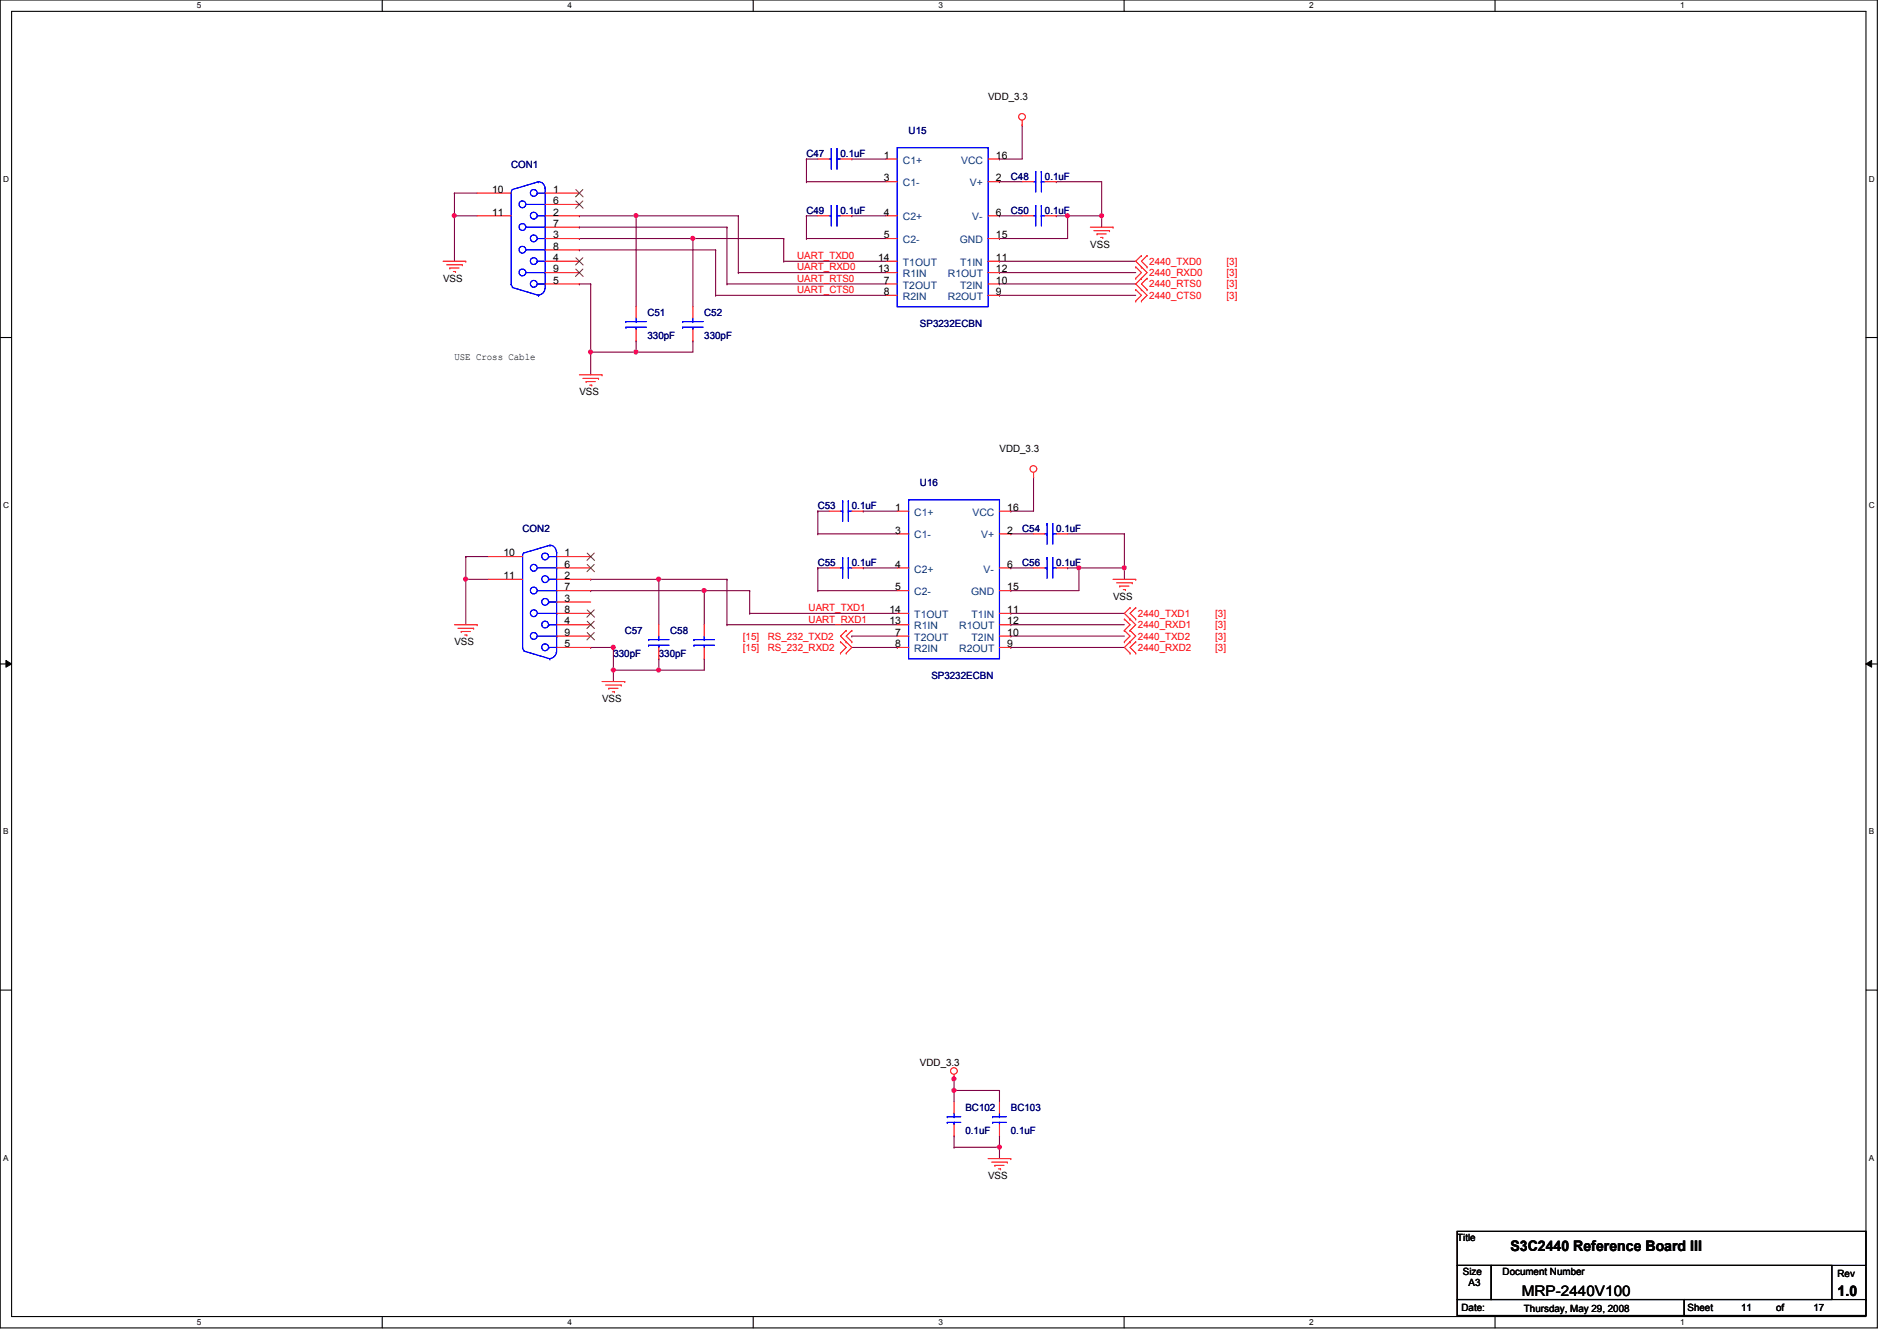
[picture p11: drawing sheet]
<svg xmlns="http://www.w3.org/2000/svg" width="297mm" height="210mm" viewBox="0 0 297 210" stroke-linecap="round" stroke-linejoin="round" font-family="sans-serif">
<path d="M0 0h294v207.9h-294zM1.8 1.8h290.4v204.3h-290.4z" fill="none" stroke="#000" stroke-width=".17"/>
<g fill="#fff">
<path d="M30.8 .2h.7v1.4h-.7z"/>
<path d="M30.8 206.2h.7v1.4h-.7z"/>
</g>
<path d="M59.9 0v1.8M59.9 206.1v1.8" fill="none" stroke="#000" stroke-width=".17"/>
<g fill="#fff">
<path d="M88.9 .2h.6v1.4h-.6z"/>
<path d="M88.9 206.2h.6v1.4h-.6z"/>
</g>
<path d="M117.9 0v1.8M117.9 206.1v1.8" fill="none" stroke="#000" stroke-width=".17"/>
<g fill="#fff">
<path d="M146.9 .2h.7v1.4h-.7z"/>
<path d="M146.9 206.2h.7v1.4h-.7z"/>
</g>
<path d="M176 0v1.8M176 206.1v1.8" fill="none" stroke="#000" stroke-width=".17"/>
<g fill="#fff">
<path d="M205 .2h.7v1.4h-.7z"/>
<path d="M205 206.2h.7v1.4h-.7z"/>
</g>
<path d="M234.1 0v1.8M234.1 206.1v1.8" fill="none" stroke="#000" stroke-width=".17"/>
<g fill="#fff">
<path d="M263.1 .2h.7v1.4h-.7z"/>
<path d="M263.1 206.2h.7v1.4h-.7z"/>
<path d="M.5 27.3h.9v1.4h-.9z"/>
<path d="M292.6 27.3h.9v1.4h-.9z"/>
<path d="M.5 78.4h.9v1.4h-.9z"/>
<path d="M292.6 78.4h.9v1.4h-.9z"/>
</g>
<path d="M0 52.8h1.8M292.2 52.8h1.8" fill="none" stroke="#000" stroke-width=".17"/>
<g fill="#fff">
<path d="M.5 129.5h.8v1.4h-.8z"/>
<path d="M292.6 129.5h.8v1.4h-.8z"/>
</g>
<path d="M0 103.9h1.8M292.2 103.9h1.8" fill="none" stroke="#000" stroke-width=".17"/>
<path d="M.9 103.4l.9 .5-.9 .5zM292.2 103.9l.9-.5v1z" fill="#000"/>
<path d="M.9 103.4l.9 .5-.9 .5zM292.2 103.9l.9-.5v1z" fill="none" stroke="#000" stroke-width=".16"/>
<g fill="#fff">
<path d="M.5 180.5h.8v1.4h-.8z"/>
<path d="M292.6 180.5h.8v1.4h-.8z"/>
</g>
<path d="M0 155h1.8M292.2 155h1.8" fill="none" stroke="#000" stroke-width=".17"/>
<path d="M167.2 33.8h.1M167.2 33.8h5.3" fill="none" stroke="#800040" stroke-width=".17"/>
<circle cx="167.1" cy="33.8" r=".32" fill="#f0f"/>
<circle cx="167.1" cy="33.8" r=".32" fill="none" stroke="#f0f" stroke-width=".17"/>
<g fill="none" stroke="#800040" stroke-width=".17">
<path d="M160.1 19.6h.1M160.1 19.6v5.3M108.5 37.3h.1M108.5 37.3h14.2M126.3 37.3h.1M126.3 24.9h.1M126.3 33.8h.1M126.3 28.4h.1M126.3 37.3h12.4M126.3 24.9v3.5M126.3 33.8v3.5M126.3 24.9h1.8"/>
<path d="M126.3 33.8h1.8M126.3 28.4h12.4M133.4 24.9h.1M133.4 33.8h.1M133.4 24.9h5.3M133.4 33.8h5.3M156.5 33.8h.1M156.5 28.4h.1M156.5 33.8h3.6M156.5 28.4h3.6M122.7 40.9h.1M122.7 40.9h16"/>
<path d="M156.5 42.7h.1M156.5 40.9h.1M156.5 46.2h.1M156.5 44.4h.1M156.5 42.7h21.3M156.5 40.9h21.3M156.5 46.2h21.3M156.5 44.4h21.3M128.1 88.9h.1M128.1 80h.1M128.1 88.9h1.7M128.1 80h1.7"/>
</g>
<circle cx="108.5" cy="37.3" r=".32" fill="#f0f"/>
<circle cx="108.5" cy="37.3" r=".32" fill="none" stroke="#f0f" stroke-width=".17"/>
<g fill="none" stroke="#800040" stroke-width=".17">
<path d="M156.5 37.3h.1M156.5 37.3h10.7M90.7 44.4h.1M90.7 44.4h1.8M110.3 92.5h.1M110.3 92.5h7.1M113.8 97.8h.1M113.8 97.8h26.7M117.4 96h.1M117.4 96h23.1M128.1 83.6h.1M128.1 92.5h.1"/>
<path d="M128.1 88.9h.1M128.1 80h.1M128.1 83.6h12.4M128.1 92.5h12.4M128.1 80v3.6M128.1 88.9v3.6M135.2 88.9h.1M135.2 80h.1M135.2 88.9h5.3M135.2 80h5.3M158.3 83.6h.1M158.3 92.5h.1"/>
<path d="M158.3 97.8h.1M158.3 88.9h.1M158.3 96h.1M158.3 83.6h3.5M158.3 92.5h10.6M158.3 97.8h17.8M158.3 88.9h3.5M158.3 96h17.8M168.9 88.9h.1M168.9 88.9h7.2"/>
</g>
<circle cx="110.2" cy="92.4" r=".32" fill="#f0f"/>
<circle cx="110.2" cy="92.4" r=".32" fill="none" stroke="#f0f" stroke-width=".17"/>
<path d="M92.5 55.1h.1M92.5 55.1v3.6M161.8 74.7h.1M161.8 74.7v5.3" fill="none" stroke="#800040" stroke-width=".17"/>
<circle cx="92.5" cy="55.1" r=".32" fill="#f0f"/>
<circle cx="92.5" cy="55.1" r=".32" fill="none" stroke="#f0f" stroke-width=".17"/>
<path d="M176.1 88.9h.1M176.1 88.9v1.8" fill="none" stroke="#800040" stroke-width=".17"/>
<circle cx="176" cy="88.9" r=".32" fill="#f0f"/>
<circle cx="176" cy="88.9" r=".32" fill="none" stroke="#f0f" stroke-width=".17"/>
<path d="M167.2 33.8h.1M167.2 33.8v3.5M168.9 88.9h.1M168.9 88.9v3.6" fill="none" stroke="#800040" stroke-width=".17"/>
<circle cx="168.9" cy="88.9" r=".32" fill="#f0f"/>
<circle cx="168.9" cy="88.9" r=".32" fill="none" stroke="#f0f" stroke-width=".17"/>
<path d="M172.5 33.8h.1M172.5 33.8v1.8" fill="none" stroke="#800040" stroke-width=".17"/>
<circle cx="172.5" cy="33.8" r=".32" fill="#f0f"/>
<circle cx="172.5" cy="33.8" r=".32" fill="none" stroke="#f0f" stroke-width=".17"/>
<path d="M103.2 90.7h.1M103.2 90.7h10.6" fill="none" stroke="#800040" stroke-width=".17"/>
<circle cx="103.1" cy="90.7" r=".32" fill="#f0f"/>
<circle cx="103.1" cy="90.7" r=".32" fill="none" stroke="#f0f" stroke-width=".17"/>
<g fill="none" stroke="#800040" stroke-width=".17">
<path d="M90.7 33.8h.1M90.7 35.6h.1M90.7 39.1h.1M90.7 33.8h8.9M90.7 35.6h23.1M90.7 39.1h21.4M99.6 33.8h.1M99.6 33.8v14.2M112.1 39.1h.1M112.1 39.1v7.1M113.8 35.6h.1M113.8 35.6v8.8"/>
<path d="M115.6 33.8h.1M115.6 33.8v8.9M122.7 37.3h.1M122.7 37.3v3.6M112.1 46.2h.1M112.1 46.2h26.6M113.8 44.4h.1M113.8 44.4h24.9M115.6 42.7h.1M115.6 42.7h23.1M113.8 90.7h.1M113.8 90.7v7.1"/>
<path d="M117.4 92.5h.1M117.4 92.5v3.5"/>
</g>
<circle cx="99.6" cy="33.8" r=".32" fill="#f0f"/>
<circle cx="99.6" cy="33.8" r=".32" fill="none" stroke="#f0f" stroke-width=".17"/>
<path d="M99.6 33.8h.1M99.6 33.8h16M108.5 37.3h.1M108.5 37.3v10.7M92.5 55.1h.1M99.6 53.3h.1M99.6 55.1h.1M99.6 53.3v1.8M108.5 53.3h.1M108.5 53.3v1.8h-16" fill="none" stroke="#800040" stroke-width=".17"/>
<circle cx="99.6" cy="55.1" r=".32" fill="#f0f"/>
<circle cx="99.6" cy="55.1" r=".32" fill="none" stroke="#f0f" stroke-width=".17"/>
<path d="M103.2 90.7h.1M103.2 90.7v7.1M110.3 92.5h.1M110.3 92.5v5.3M96 104.9h.1M103.2 103.1h.1M103.2 103.1v1.8h-7.2" fill="none" stroke="#800040" stroke-width=".17"/>
<circle cx="103.1" cy="104.9" r=".32" fill="#f0f"/>
<circle cx="103.1" cy="104.9" r=".32" fill="none" stroke="#f0f" stroke-width=".17"/>
<path d="M103.2 104.9h.1M110.3 103.1h.1M110.3 103.1v1.8h-7.1M149.4 179.6h.1M149.4 179.6h7.1M156.5 170.7h.1M156.5 170.7v1.8" fill="none" stroke="#800040" stroke-width=".17"/>
<circle cx="156.5" cy="179.6" r=".32" fill="#f0f"/>
<circle cx="156.5" cy="179.6" r=".32" fill="none" stroke="#f0f" stroke-width=".17"/>
<path d="M149.4 170.7h.1M149.4 170.7h7.1M149.4 170.7v1.8M156.5 179.6h.1M156.5 179.6v1.8" fill="none" stroke="#800040" stroke-width=".17"/>
<circle cx="149.4" cy="170.7" r=".32" fill="#f0f"/>
<circle cx="149.4" cy="170.7" r=".32" fill="none" stroke="#f0f" stroke-width=".17"/>
<path d="M92.5 90.7h.1M92.5 90.7h10.7M96 104.9h.1M96 104.9v1.8M149.4 177.8h.1M149.4 177.8v1.8" fill="none" stroke="#800040" stroke-width=".17"/>
<circle cx="96" cy="104.9" r=".32" fill="#f0f"/>
<circle cx="96" cy="104.9" r=".32" fill="none" stroke="#f0f" stroke-width=".17"/>
<path d="M71.2 30.2h.1M71.2 33.8h.1M71.2 30.2h3.5M71.2 33.8v7.1" fill="none" stroke="#800040" stroke-width=".17"/>
<circle cx="71.1" cy="33.8" r=".32" fill="#f0f"/>
<circle cx="71.1" cy="33.8" r=".32" fill="none" stroke="#f0f" stroke-width=".17"/>
<path d="M71.2 33.8h.1M71.2 33.8h3.5M72.9 87.1h.1M72.9 90.7h.1M72.9 87.1h3.6M72.9 90.7v7.1M72.9 90.7h3.6" fill="none" stroke="#800040" stroke-width=".17"/>
<circle cx="72.9" cy="90.7" r=".32" fill="#f0f"/>
<circle cx="72.9" cy="90.7" r=".32" fill="none" stroke="#f0f" stroke-width=".17"/>
<path d="M92.5 101.3h.1M92.5 101.3h3.5" fill="none" stroke="#800040" stroke-width=".17"/>
<circle cx="96" cy="101.3" r=".32" fill="#f0f"/>
<circle cx="96" cy="101.3" r=".32" fill="none" stroke="#f0f" stroke-width=".17"/>
<g fill="none" stroke="#800040" stroke-width=".17">
<path d="M71.2 30.2h.1M71.2 30.2v3.6M90.7 37.3h.1M90.7 37.3h17.8M156.5 24.9h.1M156.5 24.9h3.6M165.4 33.8h.1M165.4 28.4h.1M165.4 33.8h1.8M165.4 28.4h7.1v5.4M172.5 33.8h.1M92.5 44.4h.1"/>
<path d="M92.5 44.4v10.7M72.9 87.1h.1M72.9 87.1v3.6M92.5 92.5h.1M92.5 92.5h17.8M158.3 80h.1M158.3 80h3.5M167.2 88.9h.1M167.2 88.9h1.7M167.2 83.6h8.9M176.1 83.6h.1M176.1 88.9h.1"/>
<path d="M176.1 83.6v5.3M96 101.3h.1M96 101.3v3.6M149.4 168.9h.1M149.4 168.9v1.8"/>
</g>
<circle cx="149.4" cy="168.9" r=".32" fill="#f0f"/>
<circle cx="149.4" cy="168.9" r=".32" fill="none" stroke="#f0f" stroke-width=".17"/>
<path d="M133.4 99.6h.1M133.4 99.6h7.1M158.3 99.6h.1M158.3 99.6h17.8M133.4 101.3h7.1M140.5 101.3h.1M158.3 101.3h.1M158.3 101.3h17.8M156.5 177.8h.1M156.5 177.8v1.8" fill="none" stroke="#800040" stroke-width=".17"/>
<g fill="none" stroke="#f00" stroke-width=".17">
<path d="M160.1 19.6h.1M160.1 18.8v.8M74.7 33.8h5.3M74.7 30.2h5.3M85.4 35.6h5.3M85.4 39.1h5.3M85.4 37.3h5.3M85.4 33.8h5.3M85.4 32h5.3M85.4 30.2h5.3M128.1 24.9h1.7M128.1 33.8h1.7"/>
<path d="M131.6 24.9h1.8M131.6 33.8h1.8M138.7 24.9h1.8M138.7 37.3h1.8M138.7 33.8h1.8M138.7 28.4h1.8M154.7 24.9h1.8M154.7 37.3h1.8M154.7 33.8h1.8M154.7 28.4h1.8M160.1 33.8h1.7M160.1 28.4h1.7"/>
<path d="M163.6 33.8h1.8M163.6 28.4h1.8M170.7 35.6h3.6M171.3 36.1h2.4M171.8 36.6h.1M171.8 36.6h1.4M172.3 37.2h.4M172.7 37.2h.1M173.7 36.1h.1M174.3 35.6h.1M69.4 40.9h3.5M69.9 41.4h2.5"/>
<path d="M70.4 42h.1M70.4 42h1.5M71 42.5h.3M71.3 42.5h.1M72.4 41.4h.1M72.9 40.9h.1M85.4 40.9h5.3M85.4 44.4h5.3M85.4 42.7h5.3M90.7 58.7h3.6M91.3 59.2h2.4M91.8 59.7h.1"/>
<path d="M91.8 59.7h1.4M93.7 59.2h.1M94.3 58.7h.1M99.6 48v1.8M99.6 51.6v1.7M108.5 48v1.8M108.5 51.6v1.7M138.7 40.9h1.8M138.7 44.4h1.8M138.7 42.7h1.8M138.7 46.2h1.8M154.7 40.9h1.8"/>
<path d="M154.7 44.4h1.8M154.7 42.7h1.8M154.7 46.2h1.8M177.8 41.8h.1M177.8 43.6h.1M177.8 45.3h.1M177.8 47.1h.1M177.8 41.8l.9 .9-.9 .9M177.8 45.3l.9 .9-.9 .9M178.7 41.8h.1M178.7 43.6h.1M178.7 40h.1"/>
<path d="M178.7 45.3h.1M178.7 47.1h.1M178.7 40l-.9 .9 1.8 1.8-1.8 1.7 1.8 1.8-.9 .9M179.6 41.8h.1M179.6 40h.1M179.6 45.3h.1M179.6 43.6h.1M179.6 40l-.9 .9 .9 .9M179.6 43.6l-.9 .8 .9 .9M92.3 60.3h.4M92.7 60.3h.1M161.8 74.7h.1"/>
<path d="M161.8 74v.7M71.2 97.8h3.5M71.7 98.3h2.5M72.2 98.8h.1M72.2 98.8h1.5M72.8 99.4h.3M73.1 99.4h.1M74.2 98.3h.1M74.7 97.8h.1M76.5 90.7h5.3M76.5 87.1h5.3M87.2 90.7h5.3"/>
<path d="M87.2 97.8h5.3M87.2 88.9h5.3M87.2 96h5.3M87.2 99.6h5.3M87.2 92.5h5.3M87.2 94.2h5.3M87.2 87.1h5.3M103.2 97.8v1.8M110.3 97.8v1.8M129.8 88.9h1.8M129.8 80h1.8M132.5 98.7h.1"/>
<path d="M132.5 98.7l-.9 .9 1.8 1.7-.9 .9M133.4 98.7h.1M133.4 98.7l-.9 .9 .9 .9M133.4 88.9h1.8M133.4 80h1.8M140.5 97.8h1.8M140.5 83.6h1.8M140.5 88.9h1.8M140.5 96h1.8M140.5 99.6h1.8M140.5 80h1.8M140.5 92.5h1.8"/>
<path d="M156.5 97.8h1.8M156.5 83.6h1.8M156.5 88.9h1.8M156.5 96h1.8M156.5 99.6h1.8M156.5 80h1.8M156.5 92.5h1.8M161.8 83.6h1.8M161.8 88.9h1.8M165.4 83.6h1.8M165.4 88.9h1.8M174.3 90.7h3.5"/>
<path d="M174.8 91.2h2.5M175.3 91.7h.1M175.3 91.7h1.5M175.9 92.3h.3M176.1 96.9h.1M176.1 98.7h.1M176.1 96.9l.8 .9-.8 .9M176.1 98.7l.8 .9-.8 .9M176.2 92.3h.1M176.9 95.1h.1M176.9 96.9h.1M176.9 98.7h.1"/>
<path d="M176.9 95.1l-.8 .9 .8 .9M176.9 96.9l.9 .9-.9 .9M176.9 98.7l.9 .9-1.7 1.7 .8 .9M177.3 91.2h.1M177.8 90.7h.1M177.8 96.9h.1M177.8 95.1h.1M177.8 95.1l-.9 .9 .9 .9M87.2 101.3h5.3M94.3 106.7h3.5M94.8 107.2h2.5M95.3 107.7h.1"/>
<path d="M95.3 107.7h1.5M95.9 108.3h.3M96.2 108.3h.1M97.3 107.2h.1M97.8 106.7h.1M103.2 101.3v1.8M110.3 101.3v1.8M131.6 102.2h.1M131.6 100.5h.1M131.6 100.5l.9 .8-.9 .9M132.5 100.5h.1M132.5 102.2h.1"/>
<path d="M133.4 100.5h.1M140.5 101.3h1.8M156.5 101.3h1.8M176.1 100.5h.1M176.9 100.5h.1M176.9 102.2h.1M177.8 102.2h.1M177.8 100.5h.1M177.8 100.5l-.9 .8 .9 .9M149.4 168.9h.1M149.4 168.2v.7M149.4 172.5v1.7"/>
<path d="M149.4 176v1.8M156.5 172.5v1.7M156.5 176v1.8M154.7 181.4h3.6M155.3 181.9h2.4M155.8 182.4h.1M155.8 182.4h1.4M156.3 183h.4M156.7 183h.1M157.7 181.9h.1M158.3 181.4h.1"/>
<circle cx="160" cy="18.3" r=".52"/>
<circle cx="161.8" cy="73.4" r=".52"/>
<circle cx="149.4" cy="167.6" r=".52"/>
</g>
<path d="M228.2 192.7h64v5.4h-64zM228.2 198.1h5.3v5.3h-5.3zM233.5 198.1h53.3v5.3h-53.3zM292.2 198.2v5.2M228.2 203.4h35.5v2.5h-35.5zM263.7 203.4h28.5v2.5h-28.5zM292.2 203.4h.1" fill="none" stroke="#000" stroke-width=".17"/>
<g fill="none" stroke="#00f" stroke-width=".17">
<path d="M82.4 39.1h3M82.4 35.6h3M82.4 32h3M84.2 37.3h.1M84.2 33.8h.1M84.2 30.2h.1M84.2 37.3h1.2M84.2 33.8h1.2M84.2 30.2h1.2M84.3 28.4h.1M84.3 28.4a1.03 1.03 0 0 1 1 1.1M84.3 28.4l-4.1 1.3-.1 .3-.1 14.4"/>
<path d="M85.4 39.1h.1M85.4 35.6h.1M85.4 32h.1M85.4 29.5h.1M85.4 29.5v15.7M129.8 24.9h.4M129.8 33.8h.4M130.2 24.9h.1M130.2 23.3h.1M130.2 33.8h.1M130.2 32.2h.1M130.2 23.3v3.2"/>
<path d="M130.2 32.2v3.2M131.1 23.3h.1M131.1 24.9h.1M131.1 32.2h.1M131.1 33.8h.1M131.1 24.9h.5M131.1 23.3v3.2M131.1 32.2v3.2M131.1 33.8h.5M140.5 23.1h14.2v24.9h-14.2zM161.8 33.8h.4M161.8 28.4h.4"/>
<path d="M162.2 28.4h.1M162.2 26.8h.1M162.2 33.8h.1M162.2 32.2h.1M162.2 26.8v3.3M162.2 32.2v3.2M163.1 26.8h.1M163.1 28.4h.1M163.1 32.2h.1M163.1 33.8h.1M163.1 33.8h.5M163.1 28.4h.5"/>
<path d="M163.1 26.8v3.3M163.1 32.2v3.2M80 44.4h.1M80 44.4l.3 .5M80.2 45l4.1 1.2M82.4 42.7h3M84.2 44.4h.1M84.2 40.9h.1M84.2 44.4h1.2M84.2 40.9h1.2M84.3 46.2h.1M85.3 45.2a1.09 1.09 0 0 1-1 1"/>
<path d="M85.4 42.7h.1M98 50.3h.1M98 51.2h.1M98 50.3h3.2M98 51.2h3.2M99.6 51.2h.1M99.6 50.3h.1M99.6 49.8v.5M99.6 51.2v.4M106.9 50.3h.1M106.9 51.2h.1M106.9 50.3h3.2"/>
<path d="M106.9 51.2h3.2M108.5 51.2h.1M108.5 50.3h.1M108.5 49.8v.5M108.5 51.2v.4M131.9 78.4h.1M131.9 78.4v3.2M132.8 78.4h.1M132.8 78.4v3.2M142.3 78.2h14.2v24.9h-14.2zM84.2 88.9h3M84.2 99.6h3"/>
<path d="M84.2 96h3M84.2 92.5h3M85.9 97.8h.1M85.9 94.2h.1M85.9 90.7h.1M85.9 87.1h.1M85.9 97.8h1.3M85.9 94.2h1.3M85.9 90.7h1.3M85.9 87.1h1.3M86.1 85.3h.1M86.1 85.3a1.03 1.03 0 0 1 1 1.1"/>
<path d="M86.1 85.3l-4.1 1.3-.2 .3v14.4M87.2 99.6h.1M87.2 96h.1M87.2 92.5h.1M87.2 88.9h.1M87.2 86.4h.1M87.2 86.4v15.7M103.2 99.6v.5M110.3 99.6v.5M131.6 88.9h.3M131.6 80h.3M131.9 88.9h.1"/>
<path d="M131.9 87.3h.1M131.9 80h.1M131.9 87.3v3.2M132.8 87.3h.1M132.8 88.9h.1M132.8 80h.1M132.8 88.9h.6M132.8 87.3v3.2M132.8 80h.6M163.6 83.6h.4M163.6 88.9h.4M164 83.6h.1"/>
<path d="M164 82h.1M164 88.9h.1M164 87.3h.1M164 82v3.2M164 87.3v3.2M164.8 82h.1M164.8 83.6h.1M164.8 87.3h.1M164.8 88.9h.1M164.8 83.6h.6M164.8 82v3.2M164.8 87.3v3.2"/>
<path d="M164.8 88.9h.6M81.8 101.3h.1M81.8 101.3l.2 .5M82 101.9l4.1 1.2M85.9 101.3h.1M85.9 101.3h1.3M86.1 103.1h.1M87.1 102.1a1.09 1.09 0 0 1-1 1M101.6 100.1h.1M101.6 101h.1M101.6 100.1h3.2M101.6 101h3.2"/>
<path d="M103.2 101h.1M103.2 100.1h.1M103.2 101v.3M108.7 100.1h.1M108.7 101h.1M108.7 100.1h3.2M108.7 101h3.2M110.3 101h.1M110.3 100.1h.1M110.3 101v.3M148.3 175.7h.1M148.3 174.8h.1"/>
<path d="M148.3 175.7h2.1M148.3 174.8h2.1M149.4 175.7h.1M149.4 174.8h.1M149.4 174.2v.6M149.4 175.7v.3M155.4 175.7h.1M155.4 174.8h.1M155.4 175.7h2.2M155.4 174.8h2.2M156.5 175.7h.1M156.5 174.8h.1"/>
<path d="M156.5 174.2v.6M156.5 175.7v.3"/>
<circle cx="81.8" cy="39.1" r=".54"/>
<circle cx="81.8" cy="32" r=".54"/>
<circle cx="81.8" cy="35.5" r=".54"/>
<circle cx="83.6" cy="37.3" r=".54"/>
<circle cx="83.6" cy="30.2" r=".54"/>
<circle cx="83.6" cy="33.8" r=".54"/>
<circle cx="81.8" cy="42.6" r=".54"/>
<circle cx="83.6" cy="44.4" r=".54"/>
<circle cx="83.6" cy="40.9" r=".54"/>
<circle cx="83.6" cy="96" r=".54"/>
<circle cx="83.6" cy="88.9" r=".54"/>
<circle cx="83.6" cy="92.4" r=".54"/>
<circle cx="83.6" cy="99.5" r=".54"/>
<circle cx="85.4" cy="87.1" r=".54"/>
<circle cx="85.4" cy="94.2" r=".54"/>
<circle cx="85.4" cy="97.8" r=".54"/>
<circle cx="85.4" cy="90.7" r=".54"/>
<circle cx="85.4" cy="101.3" r=".54"/>
</g>
<g fill="none" stroke="#804000" stroke-width=".16">
<path d="M90.2 31.5l1.1 1.1M90.2 29.7l1.1 1.1M91.3 31.5l-1.2 1.1M91.3 29.7l-1.2 1.1M90.2 42.1l1.1 1.2M90.2 40.3l1.1 1.2M91.3 42.1l-1.2 1.2M91.3 40.3l-1.2 1.2M91.9 99l1.2 1.2M91.9 97.2l1.2 1.2M91.9 95.5l1.2 1.1M91.9 88.3l1.2 1.2"/>
<path d="M91.9 86.6l1.2 1.1M93 99l-1.1 1.2M93 97.2l-1.1 1.2M93 95.5l-1.1 1.1M93 88.3l-1.1 1.2M93 86.6l-1.1 1.1"/>
</g>
<circle cx="167.1" cy="33.8" r=".32" fill="#f0f"/>
<circle cx="167.1" cy="33.8" r=".32" fill="none" stroke="#f0f" stroke-width=".17"/>
<circle cx="108.5" cy="37.3" r=".32" fill="#f0f"/>
<circle cx="108.5" cy="37.3" r=".32" fill="none" stroke="#f0f" stroke-width=".17"/>
<circle cx="110.2" cy="92.4" r=".32" fill="#f0f"/>
<circle cx="110.2" cy="92.4" r=".32" fill="none" stroke="#f0f" stroke-width=".17"/>
<circle cx="92.5" cy="55.1" r=".32" fill="#f0f"/>
<circle cx="92.5" cy="55.1" r=".32" fill="none" stroke="#f0f" stroke-width=".17"/>
<circle cx="176" cy="88.9" r=".32" fill="#f0f"/>
<circle cx="176" cy="88.9" r=".32" fill="none" stroke="#f0f" stroke-width=".17"/>
<circle cx="168.9" cy="88.9" r=".32" fill="#f0f"/>
<circle cx="168.9" cy="88.9" r=".32" fill="none" stroke="#f0f" stroke-width=".17"/>
<circle cx="172.5" cy="33.8" r=".32" fill="#f0f"/>
<circle cx="172.5" cy="33.8" r=".32" fill="none" stroke="#f0f" stroke-width=".17"/>
<circle cx="103.1" cy="90.7" r=".32" fill="#f0f"/>
<circle cx="103.1" cy="90.7" r=".32" fill="none" stroke="#f0f" stroke-width=".17"/>
<circle cx="99.6" cy="33.8" r=".32" fill="#f0f"/>
<circle cx="99.6" cy="33.8" r=".32" fill="none" stroke="#f0f" stroke-width=".17"/>
<circle cx="99.6" cy="55.1" r=".32" fill="#f0f"/>
<circle cx="99.6" cy="55.1" r=".32" fill="none" stroke="#f0f" stroke-width=".17"/>
<circle cx="103.1" cy="104.9" r=".32" fill="#f0f"/>
<circle cx="103.1" cy="104.9" r=".32" fill="none" stroke="#f0f" stroke-width=".17"/>
<circle cx="156.5" cy="179.6" r=".32" fill="#f0f"/>
<circle cx="156.5" cy="179.6" r=".32" fill="none" stroke="#f0f" stroke-width=".17"/>
<circle cx="149.4" cy="170.7" r=".32" fill="#f0f"/>
<circle cx="149.4" cy="170.7" r=".32" fill="none" stroke="#f0f" stroke-width=".17"/>
<circle cx="96" cy="104.9" r=".32" fill="#f0f"/>
<circle cx="96" cy="104.9" r=".32" fill="none" stroke="#f0f" stroke-width=".17"/>
<circle cx="71.1" cy="33.8" r=".32" fill="#f0f"/>
<circle cx="71.1" cy="33.8" r=".32" fill="none" stroke="#f0f" stroke-width=".17"/>
<circle cx="72.9" cy="90.7" r=".32" fill="#f0f"/>
<circle cx="72.9" cy="90.7" r=".32" fill="none" stroke="#f0f" stroke-width=".17"/>
<circle cx="96" cy="101.3" r=".32" fill="#f0f"/>
<circle cx="96" cy="101.3" r=".32" fill="none" stroke="#f0f" stroke-width=".17"/>
<circle cx="149.4" cy="168.9" r=".32" fill="#f0f"/>
<circle cx="149.4" cy="168.9" r=".32" fill="none" stroke="#f0f" stroke-width=".17"/>
<g font-size="2.3">
<text x="236.5" y="195.7">S3C2440 Reference Board III</text>
<text x="238.3" y="202.8">MRP-2440V100</text>
<text x="287.7" y="202.9">1.0</text>
</g>
<g font-size="1.6">
<text x="154.7" y="15.7">VDD_3.3</text>
<text x="138.4" y="24.8">1</text>
<text x="138.4" y="28.4">3</text>
<text x="156" y="28.4">2</text>
<text x="156" y="24.8">16</text>
<text x="77" y="30.2">10</text>
<text x="77" y="33.7">11</text>
<text x="86.6" y="35.5">7</text>
<text x="86.6" y="33.7">2</text>
<text x="86.6" y="32">6</text>
<text x="86.6" y="30.2">1</text>
<text x="138.4" y="33.7">4</text>
<text x="156" y="33.7">6</text>
<text x="86.6" y="40.9">4</text>
<text x="86.6" y="39.1">8</text>
<text x="86.6" y="37.3">3</text>
<text x="137.5" y="40.9">14</text>
<text x="138.4" y="37.3">5</text>
<text x="156" y="40.9">11</text>
<text x="156" y="37.3">15</text>
<text x="170.7" y="38.8">VSS</text>
<text x="69.4" y="44.1">VSS</text>
<text x="86.6" y="44.4">5</text>
<text x="86.6" y="42.6">9</text>
<text x="137.5" y="42.6">13</text>
<text x="138.4" y="44.4">7</text>
<text x="138.4" y="46.2">8</text>
<text x="156" y="44.4">10</text>
<text x="156" y="42.6">12</text>
<text x="156" y="46.2">9</text>
<text x="71.2" y="56.3">USE Cross Cable</text>
<text x="90.7" y="61.9">VSS</text>
<text x="156.5" y="70.8">VDD_3.3</text>
<text x="140.2" y="80">1</text>
<text x="140.2" y="83.5">3</text>
<text x="157.7" y="83.5">2</text>
<text x="157.7" y="80">16</text>
<text x="78.8" y="87.1">10</text>
<text x="88.4" y="88.9">6</text>
<text x="88.4" y="87.1">1</text>
<text x="140.2" y="88.9">4</text>
<text x="157.7" y="88.9">6</text>
<text x="78.8" y="90.6">11</text>
<text x="88.4" y="96">8</text>
<text x="88.4" y="94.2">3</text>
<text x="88.4" y="92.4">7</text>
<text x="88.4" y="90.6">2</text>
<text x="139.3" y="96">14</text>
<text x="140.2" y="92.4">5</text>
<text x="157.7" y="96">11</text>
<text x="157.7" y="92.4">15</text>
<text x="174.3" y="93.9">VSS</text>
<text x="71.2" y="101">VSS</text>
<text x="88.4" y="101.3">5</text>
<text x="88.4" y="99.5">9</text>
<text x="88.4" y="97.7">4</text>
<text x="139.3" y="97.7">13</text>
<text x="140.2" y="99.5">7</text>
<text x="140.2" y="101.3">8</text>
<text x="157.7" y="99.5">10</text>
<text x="157.7" y="97.7">12</text>
<text x="157.7" y="101.3">9</text>
<text x="94.3" y="109.9">VSS</text>
<text x="144.1" y="166.8">VDD_3.3</text>
<text x="154.7" y="184.6">VSS</text>
<text x="228.2" y="194.2">Title</text>
<text x="229.1" y="199.5">Size</text>
<text x="230" y="201.3">A3</text>
<text x="235.3" y="199.5">Document Number</text>
<text x="287.7" y="199.9">Rev</text>
<text x="228.8" y="205.2">Date:</text>
<text x="238.6" y="205.4">Thursday, May 29, 2008</text>
<text x="264.2" y="205.2">Sheet</text>
<text x="272.6" y="205.2">11</text>
<text x="278.1" y="205.2">of</text>
<text x="284" y="205.2">17</text>
</g>
<g font-size="1.6" fill="#000080">
<text x="142.3" y="21">U15</text>
<text x="80" y="26.3">CON1</text>
<text x="126.3" y="24.6">C47</text>
<text x="131.6" y="24.6">0.1uF</text>
<text x="158.3" y="28.1">C48</text>
<text x="163.6" y="28.1">0.1uF</text>
<text x="126.3" y="33.4">C49</text>
<text x="131.6" y="33.4">0.1uF</text>
<text x="158.3" y="33.4">C50</text>
<text x="163.6" y="33.4">0.1uF</text>
<text x="101.4" y="49.4">C51</text>
<text x="101.4" y="53">330pF</text>
<text x="110.3" y="49.4">C52</text>
<text x="110.3" y="53">330pF</text>
<text x="144.1" y="51.2">SP3232ECBN</text>
<text x="144.1" y="76.1">U16</text>
<text x="81.8" y="83.2">CON2</text>
<text x="128.1" y="79.7">C53</text>
<text x="133.4" y="79.7">0.1uF</text>
<text x="160.1" y="83.2">C54</text>
<text x="165.4" y="83.2">0.1uF</text>
<text x="128.1" y="88.6">C55</text>
<text x="133.4" y="88.6">0.1uF</text>
<text x="160.1" y="88.6">C56</text>
<text x="165.4" y="88.6">0.1uF</text>
<text x="97.8" y="99.2">C57</text>
<text x="104.9" y="99.2">C58</text>
<text x="96" y="102.8">330pF</text>
<text x="103.2" y="102.8">330pF</text>
<text x="145.8" y="106.3">SP3232ECBN</text>
<text x="151.2" y="173.9">BC102</text>
<text x="158.3" y="173.9">BC103</text>
<text x="151.2" y="177.5">0.1uF</text>
<text x="158.3" y="177.5">0.1uF</text>
</g>
<g font-size="1.6" fill="#004080">
<text x="141.4" y="25.6">C1+</text>
<text x="141.4" y="29.2">C1-</text>
<text x="150.5" y="25.6">VCC</text>
<text x="151.8" y="29.2">V+</text>
<text x="141.4" y="34.5">C2+</text>
<text x="152.2" y="34.5">V-</text>
<text x="141.4" y="41.6">T1OUT</text>
<text x="141.4" y="38.1">C2-</text>
<text x="150.3" y="38.1">GND</text>
<text x="150.4" y="41.6">T1IN</text>
<text x="141.4" y="45.2">T2OUT</text>
<text x="141.4" y="43.4">R1IN</text>
<text x="141.4" y="46.9">R2IN</text>
<text x="148.4" y="43.4">R1OUT</text>
<text x="148.4" y="46.9">R2OUT</text>
<text x="150.4" y="45.2">T2IN</text>
<text x="143.2" y="80.7">C1+</text>
<text x="152.3" y="80.7">VCC</text>
<text x="143.2" y="84.3">C1-</text>
<text x="143.2" y="89.6">C2+</text>
<text x="153.6" y="84.3">V+</text>
<text x="154" y="89.6">V-</text>
<text x="143.2" y="93.2">C2-</text>
<text x="152.1" y="93.2">GND</text>
<text x="143.2" y="96.7">T1OUT</text>
<text x="143.2" y="100.3">T2OUT</text>
<text x="143.2" y="98.5">R1IN</text>
<text x="150.2" y="98.5">R1OUT</text>
<text x="152.1" y="96.7">T1IN</text>
<text x="152.1" y="100.3">T2IN</text>
<text x="143.2" y="102.1">R2IN</text>
<text x="150.2" y="102.1">R2OUT</text>
</g>
<g font-size="1.6" fill="#f00">
<text x="124.8" y="40.6">UART_TXD0</text>
<text x="180" y="41.4">2440_TXD0</text>
<text x="192.1" y="41.4">[3]</text>
<text x="124.8" y="42.3">UART_RXD0</text>
<text x="124.8" y="44.1">UART_RTS0</text>
<text x="124.8" y="45.9">UART_CTS0</text>
<text x="180" y="43.2">2440_RXD0</text>
<text x="180" y="45">2440_RTS0</text>
<text x="180" y="46.8">2440_CTS0</text>
<text x="192.1" y="43.2">[3]</text>
<text x="192.1" y="45">[3]</text>
<text x="192.1" y="46.8">[3]</text>
<text x="126.6" y="95.7">UART_TXD1</text>
<text x="116.3" y="100.1">[15]</text>
<text x="116.3" y="101.9">[15]</text>
<text x="120.2" y="100.1">RS_232_TXD2</text>
<text x="120.2" y="101.9">RS_232_RXD2</text>
<text x="126.6" y="97.5">UART_RXD1</text>
<text x="178.2" y="96.6">2440_TXD1</text>
<text x="178.2" y="98.3">2440_RXD1</text>
<text x="178.2" y="100.1">2440_TXD2</text>
<text x="178.2" y="101.9">2440_RXD2</text>
<text x="190.3" y="98.3">[3]</text>
<text x="190.3" y="101.9">[3]</text>
<text x="190.3" y="96.6">[3]</text>
<text x="190.3" y="100.1">[3]</text>
</g>
<g font-size="1.3">
<text x="30.8" y="1.3">5</text>
<text x="88.9" y="1.3">4</text>
<text x="146.9" y="1.3">3</text>
<text x="205" y="1.3">2</text>
<text x="263.1" y="1.3">1</text>
<text x=".5" y="28.4">D</text>
<text x="292.6" y="28.4">D</text>
<text x=".5" y="79.5">C</text>
<text x="292.6" y="79.5">C</text>
<text x=".5" y="130.6">B</text>
<text x="292.6" y="130.6">B</text>
<text x=".5" y="181.7">A</text>
<text x="292.6" y="181.7">A</text>
<text x="30.8" y="207.4">5</text>
<text x="88.9" y="207.4">4</text>
<text x="146.9" y="207.4">3</text>
<text x="205" y="207.4">2</text>
<text x="263.1" y="207.4">1</text>
</g>
</svg>
